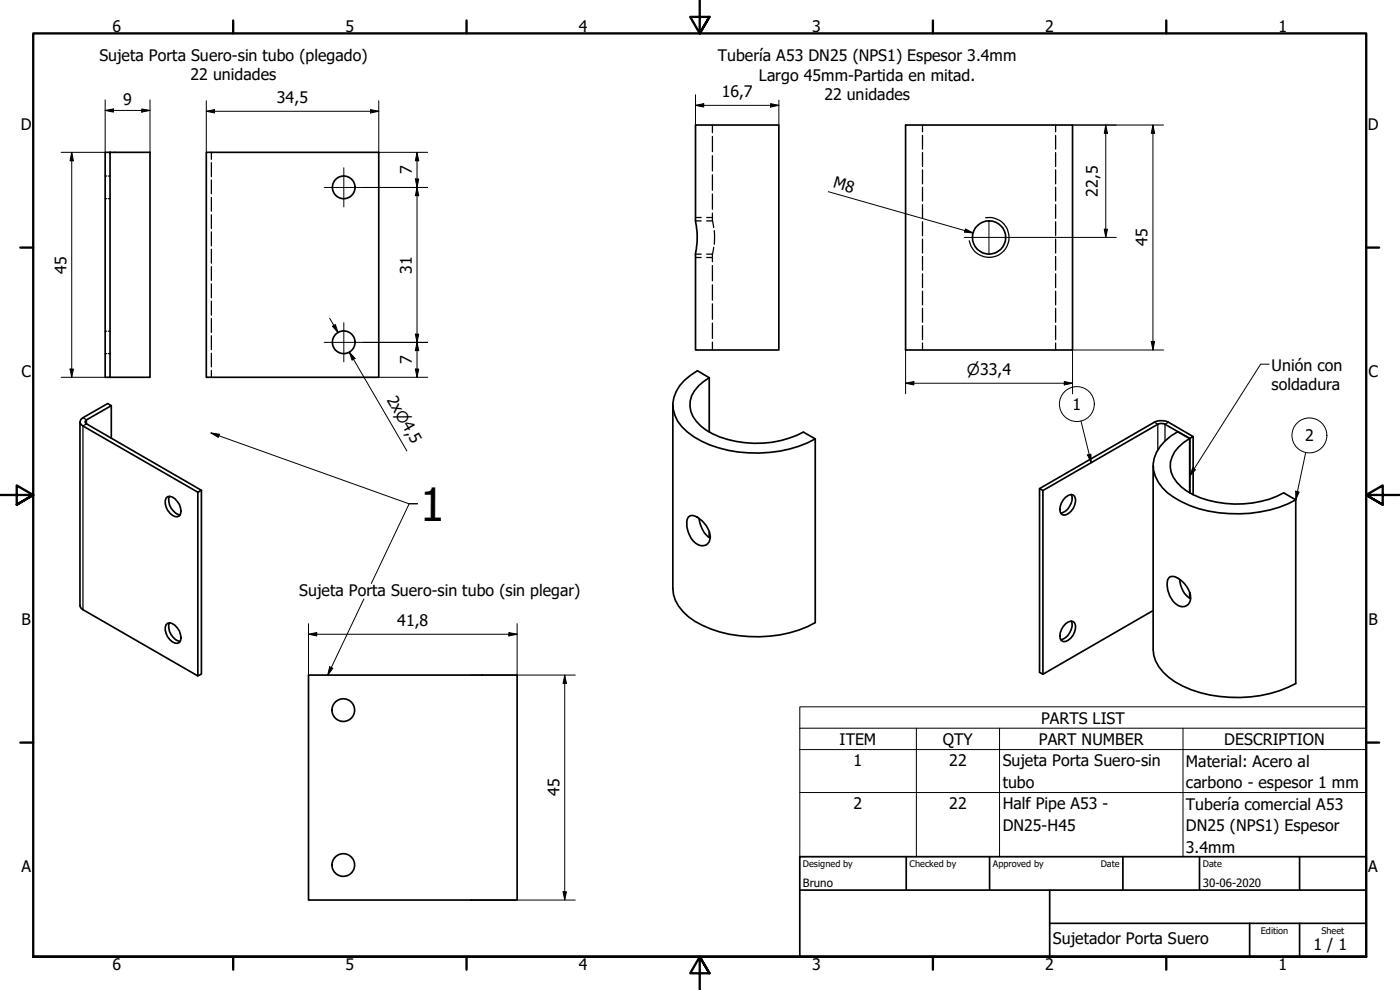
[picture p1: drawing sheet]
<svg xmlns="http://www.w3.org/2000/svg" width="420mm" height="297mm" viewBox="0 0 420 297" stroke-linecap="round" stroke-linejoin="round" font-family="sans-serif">
<!-- layer: Visible (ISO) -->
<g fill="none" stroke="#000" stroke-width=".51">
<path d="M208.7 37.5h25v67.5h-25v-28.8a24.7 24.7 0 0 0 0-9.9zM271.8 37.5h50.1v67.5h-50.1zM33 45.7v67.5h-1.4v-67.5h13.4v67.5h-12M61.9 45.7h51.8v67.5h-51.8zM212.9 113.3a11.2 11.2 0 0 0-5.8 7 8.9 8.9 0 0 0 4.9 8.8 30.9 30.9 0 0 0 29.1 .6l3.6 2v55.1a38.8 38.8 0 0 1-36.2-.4 12.3 12.3 0 0 1-6.6-9.8v-55.1M212.9 113.3l-3.6-2.1a14.3 14.3 0 0 0-7.1 8 10.1 10.1 0 0 0 4 10.4 34.2 34.2 0 0 0 24.7 6.1 34.8 34.8 0 0 0 13.8-4M212.9 113.3v16.4M24 126.6l.1 55.6 .8 .7 34.5 19.9v-55.1M24.3 125.8l8-4.7 1.1 .6-7.4 4.3-.5 .6 .2 .3 34.8 20.2-1.1 .6-34.5-19.9a1.3 1.3 0 0 1-.6-2zM33.4 121.7v9.8M357.1 131.6a9.6 9.6 0 0 0-5.9 8.5 10.8 10.8 0 0 0 6.8 8.3 31.4 31.4 0 0 0 27.3-.5l3.6 2.1v55.1a39.1 39.1 0 0 1-36.2-.5 12.2 12.2 0 0 1-6.6-9.7v-55.2M357.1 131.6l-3.7-2.1a12.9 12.9 0 0 0-7.3 9.7 11.8 11.8 0 0 0 6.3 10.1 37.1 37.1 0 0 0 25.7 4.3 30.9 30.9 0 0 0 10.8-3.6"/>
<path d="M357.1 131.6v16.3M358.1 131v17.4M49.8 149.5a1.78 1.78 0 0 1 2.7 .2 4.3 4.3 0 0 1 1.3 5.1 2.23 2.23 0 0 1-2.8-.8 4.4 4.4 0 0 1-1.2-4.5zM50.9 148.9a4.5 4.5 0 0 0 3.2 5.6M60.5 147.1v55.1l-1.1 .6M206.6 155.2a2.32 2.32 0 0 1 3.3 .5 6.9 6.9 0 0 1 3.1 6.1 2.54 2.54 0 0 1-1.9 1.9 2.54 2.54 0 0 1-2.5-.8 7.8 7.8 0 0 1-2.3-7.3zM209.8 155.6a7.9 7.9 0 0 0 3.3 5.8M212.9 159.6v1.7M312 146.6l34.5-19.9a5 5 0 0 1 4.1 0l7.5 4.3-1 .6-7.5-4.3a2.42 2.42 0 0 0-2.1 0l-34.5 19.9zM312 146.6v55.1l1 .6 33.1-19.1M313 147.2v55.1M319.8 149.1a1.67 1.67 0 0 1 2.7-.1 4.3 4.3 0 0 1-3.3 5.5 1.94 1.94 0 0 1-1-2.6l1-2z"/>
<path d="M321.5 148.4a4.6 4.6 0 0 1-3.2 5.6M351.1 173.1a3.6 3.6 0 0 1 3.7 1.4 5.9 5.9 0 0 1 2.2 6.3 2.54 2.54 0 0 1-4.3 .3 7 7 0 0 1-1.9-7.7zM354 173.8a7.1 7.1 0 0 0 3.3 5.8M357.1 177.8v1.7M50.3 187a2.75 2.75 0 0 1 2.9 1.4 4 4 0 0 1 .6 4.4 2.23 2.23 0 0 1-2.8-.9 3.6 3.6 0 0 1-.7-4.9zM50.9 186.9a4.5 4.5 0 0 0 3.2 5.6M319.8 187.1a1.67 1.67 0 0 1 2.7-.2 4.3 4.3 0 0 1-3.3 5.6 1.94 1.94 0 0 1-1-2.6l1-2zM321.5 186.4a4.6 4.6 0 0 1-3.2 5.5M92.6 202.6h62.6v67.5h-62.6z"/>
<circle cx="103.2" cy="56.2" r="3.4"/>
<circle cx="296.8" cy="71.3" r="5"/>
<circle cx="103.2" cy="102.7" r="3.4"/>
<circle cx="103" cy="213.1" r="3.4"/>
<circle cx="103" cy="259.5" r="3.4"/>
</g>
<!-- layer: Visible Narrow (ISO) -->
<path d="M295.8 65.3a6 6 0 0 1 6.9 4.9 6 6 0 0 1-4.9 7 6 6 0 0 1-6.9-5M24.9 125.3l1.1 .7v1.2l-1.1 .6v55.1M346.5 126.7l1 .6v7.7M350.6 126.7l-1 .6v5" fill="none" stroke="#000" stroke-width=".38"/>
<!-- layer: Hidden (ISO) -->
<g fill="none" stroke="#000" stroke-width=".38">
<path d="M213.8 37.5v2.3M276.9 37.5v2M316.8 37.5v2M31.6 52.8h.4M31.6 59.6h.4M32.5 52.8h.5M32.5 59.6h.5M63.4 45.7v2.1M63.4 48.8v4.2M63.4 54v4.2M63.4 59.2v4.2M213.8 40.9v4.6"/>
<path d="M213.8 46.7v4.6M213.8 52.4v4.7M213.8 58.2v4.6M276.9 40.6v4.2M276.9 45.8v4.2M276.9 51v4.2M276.9 56.2v4.1M316.8 40.6v4.2M316.8 45.8v4.2M316.8 51v4.2M316.8 56.2v4.1M63.4 64.4v4.2"/>
<path d="M63.4 69.6v4.2M63.4 74.8v4.2M63.4 80v4.1M208.7 66.3h1.7M208.7 76.2h1.7M208.7 65.3h1.7M208.7 77.3h1.7M212.1 66.3h1.7M212.1 76.2h1.7M212.1 65.3h1.7M212.1 77.3h1.7M213.8 66.3l.4 1.9"/>
<path d="M213.8 63.9v2.4M213.8 76.2v2.3M213.8 79.7v4.6M214.2 74.2l-.4 2M214.4 69.2v4.1M276.9 61.4v4.1M276.9 66.5v4.2M276.9 71.7v4.2M276.9 76.9v4.2M316.8 61.4v4.1M316.8 66.5v4.2M316.8 71.7v4.2"/>
<path d="M316.8 76.9v4.2M31.6 99.4h.4M32.5 99.4h.5M63.4 85.2v4.1M63.4 90.3v4.2M63.4 95.6v4.1M213.8 85.5v4.5M213.8 91.2v4.6M213.8 97v4.5M276.9 82.2v4.1M276.9 87.4v4.1M276.9 92.5v4.2"/>
<path d="M276.9 97.7v4.2M316.8 82.2v4.1M316.8 87.4v4.1M316.8 92.5v4.2M316.8 97.7v4.2M31.6 106.1h.4M32.5 106.1h.5M63.4 100.8v4.1M63.4 106v4.1M63.4 111.2v2M213.8 102.7v2.3M276.9 102.9v2.1"/>
<path d="M316.8 102.9v2.1"/>
</g>
<!-- layer: Symbol (ISO) -->
<g fill="none" stroke="#000" stroke-width=".3">
<path d="M380.9 109.3h-2.6l-21.2 33.5M63.3 129.9l2.5 .4-.3 .9zM63.3 129.9l59.5 21.3h2.5M324.4 126.4l3.1 12.5M326.4 136.5l1-.2 .1 2.6zM391.9 135.7l-3 14.3M125.3 151.1h-2.5l-11.4 24M357.9 140.4l.9 .6-1.7 1.8zM388.9 147.4l1 .2-1 2.4zM109.2 179.7l-10.8 22.9M98.9 200.1l1 .4-1.5 2.1zM240 218.5v-6.4h170v6.4"/>
<path d="M240 218.5h170v6.4M240 218.5v38.5h170v-32.1M275 218.5v38.5M300 218.5v38.5M355 218.5v38.5M240 224.9h170M240 237.8h170"/>
<circle cx="323.2" cy="121.2" r="5.2"/>
<circle cx="393" cy="130.6" r="5.2"/>
</g>
<!-- layer: Border (ISO) -->
<g fill="none" stroke="#000" stroke-width=".7">
<path d="M70 6.1v3.9M140 6.1v3.9M210 0v10l-2.9-4.9h5.8l-2.9 4.9 2.9-4.9M280 6.1v3.9M350 6.1v3.9M6.1 74.3h3.9M410 74.3h3.9M0 148.5h10l-5-2.8v5.7l5-2.9-5 2.9M420 148.5h-10l5-2.8v5.7l-5-2.9 5 2.9M6.1 222.8h3.9M410 222.8h3.9M10 287.1v-277.1h400v277.1h-400h400"/>
<path d="M70 287.1v3.8M140 287.1v3.8M212.9 292l-2.9-4.9 2.9 4.9h-5.8l2.9-4.9v9.9M280 287.1v3.8M350 287.1v3.8"/>
</g>
<!-- layer: Title (ISO) -->
<path d="M240 257h170v30.1h-170zM272 257v10.1M297 257v10.1M337 257v10.1M360 257v10.1M390 257v10.1M240 267.1h170M315 277h95M315 267.1v20M375 277v10.1M390 277v10.1" fill="none" stroke="#000" stroke-width=".51"/>
<!-- layer: Symbol (ISO) -->
<g fill="#000">
<path d="M63.3 129.9l2.5 .4-.3 .9z" fill-rule="evenodd"/>
<path d="M326.4 136.5l1-.2 .1 2.6z" fill-rule="evenodd"/>
<path d="M357.9 140.4l.9 .6-1.7 1.8z" fill-rule="evenodd"/>
<path d="M388.9 147.4l1 .2-1 2.4z" fill-rule="evenodd"/>
<path d="M98.9 200.1l1 .4-1.5 2.1z" fill-rule="evenodd"/>
</g>
<!-- layer: Center Mark (ISO) -->
<path d="M97.3 56.2h11.7M103.2 50.3v11.8M289.4 71.2h12.4M296.8 66.2v10M103.2 96.8v11.8M97.3 102.7h11.7" fill="none" stroke="#000" stroke-width=".3"/>
<!-- layer: Dimension (ISO) -->
<g fill="none" stroke="#000" stroke-width=".3">
<path d="M31.6 33.1l2.4-.4v.9zM31.6 30v15.7h-13.2M31.6 33.1h13.4M42.5 32.7l2.5 .4-2.5 .5zM45 30v15.7M61.9 33.4l2.5-.5v1zM61.9 33.4h51.8M61.9 30.2v15.5M111.2 32.9l2.5 .5-2.5 .5zM113.7 30.2v15.5h14.6M208.7 31.6l2.5-.5v1zM208.7 31.6h25"/>
<path d="M208.7 28.4v9.1M231.3 31.1l2.4 .5-2.4 .5zM233.7 30v7.5M321.9 37.5h27.3M331.9 37.5l.5 2.5h-1zM331.9 37.5v33.7M346 37.5l.5 2.5h-1zM346 37.5v67.5M21.5 45.7l.5 2.5h-1zM21.5 45.7v67.5M109 56.2h19.3M124.7 53.7h1l-.5 2.5z"/>
<path d="M125.2 56.2l.5 2.5h-1zM125.2 45.7l.5 2.5h-1zM125.2 45.7v67.5M248.6 57.5l43.4 12.4M289.8 68.7l2.2 1.2-2.5-.3zM301.8 71.2h33.2M331.4 68.8h1l-.5 2.4zM98.9 95.5l2.6 4.3M99.8 97.9l.8-.5 .9 2.4zM18.4 113.2h13.2M21 110.7h1l-.5 2.5zM104.8 105.6l1.8 2-.9 .5z"/>
<path d="M106.1 107.8l-1.3-2.2 17.3 29.7M109 102.7h19.3M113.7 113.2h14.6M124.7 100.3h1l-.5 2.4zM124.7 110.7h1l-.5 2.5zM125.2 102.7l.5 2.5h-1zM271.8 115l2.5-.5v1zM271.8 115h50.1M271.8 105v13.2M319.4 114.5l2.5 .5-2.5 .5zM345.5 102.5h1l-.5 2.5zM349.2 105h-27.3v13.2"/>
<path d="M92.6 190.3l2.5-.5v1zM92.6 190.3h62.6M92.6 187.1v15.5M152.7 189.8l2.5 .5-2.5 .5zM155.2 187.1v15.5M141.3 202.6h31.4M169.5 202.6l.5 2.4h-1zM169.5 202.6v67.5M141.3 270.1h31.4M169 267.6h1l-.5 2.5z"/>
</g>
<g fill="#000">
<path d="M31.6 33.1l2.4-.4v.9z" fill-rule="evenodd"/>
<path d="M42.5 32.7l2.5 .4-2.5 .5z" fill-rule="evenodd"/>
<path d="M61.9 33.4l2.5-.5v1z" fill-rule="evenodd"/>
<path d="M111.2 32.9l2.5 .5-2.5 .5z" fill-rule="evenodd"/>
<path d="M208.7 31.6l2.5-.5v1z" fill-rule="evenodd"/>
<path d="M231.3 31.1l2.4 .5-2.4 .5z" fill-rule="evenodd"/>
<path d="M331.9 37.5l.5 2.5h-1z" fill-rule="evenodd"/>
<path d="M346 37.5l.5 2.5h-1z" fill-rule="evenodd"/>
<path d="M21.5 45.7l.5 2.5h-1z" fill-rule="evenodd"/>
<path d="M124.7 53.7h1l-.5 2.5z" fill-rule="evenodd"/>
<path d="M125.2 56.2l.5 2.5h-1z" fill-rule="evenodd"/>
<path d="M125.2 45.7l.5 2.5h-1z" fill-rule="evenodd"/>
<path d="M289.8 68.7l2.2 1.2-2.5-.3z" fill-rule="evenodd"/>
<path d="M331.4 68.8h1l-.5 2.4z" fill-rule="evenodd"/>
<path d="M99.8 97.9l.8-.5 .9 2.4z" fill-rule="evenodd"/>
<path d="M21 110.7h1l-.5 2.5z" fill-rule="evenodd"/>
<path d="M104.8 105.6l1.8 2-.9 .5z" fill-rule="evenodd"/>
<path d="M124.7 100.3h1l-.5 2.4z" fill-rule="evenodd"/>
<path d="M124.7 110.7h1l-.5 2.5z" fill-rule="evenodd"/>
<path d="M125.2 102.7l.5 2.5h-1z" fill-rule="evenodd"/>
<path d="M271.8 115l2.5-.5v1z" fill-rule="evenodd"/>
<path d="M319.4 114.5l2.5 .5-2.5 .5z" fill-rule="evenodd"/>
<path d="M345.5 102.5h1l-.5 2.5z" fill-rule="evenodd"/>
<path d="M92.6 190.3l2.5-.5v1z" fill-rule="evenodd"/>
<path d="M152.7 189.8l2.5 .5-2.5 .5z" fill-rule="evenodd"/>
<path d="M169.5 202.6l.5 2.4h-1z" fill-rule="evenodd"/>
<path d="M169 267.6h1l-.5 2.5z" fill-rule="evenodd"/>
</g>
<text font-size="13.7" x="126" y="156.2">1</text>
<g font-size="4.8">
<text x="33.7" y="9.6">6</text>
<text x="103.7" y="9.6">5</text>
<text x="173.7" y="9.6">4</text>
<text x="243.7" y="9.6">3</text>
<text x="313.7" y="9.6">2</text>
<text x="383.7" y="9.6">1</text>
<text x="29.8" y="18.2">Sujeta Porta Suero-sin tubo (plegado)</text>
<text x="57.1" y="24">22 unidades</text>
<text x="215.5" y="18.4">Tubería A53 DN25 (NPS1) Espesor 3.4mm</text>
<text x="216.6" y="29.2">16,7</text>
<text x="227.8" y="24.2">Largo 45mm-Partida en mitad.</text>
<text x="247.4" y="29.9">22 unidades</text>
<text x="37" y="31.5">9</text>
<text x="83.1" y="31">34,5</text>
<text x="6.2" y="38.9">D</text>
<text x="410.5" y="38.9">D</text>
<text x="123.6" y="52.3" transform="rotate(-90 123.6 52.3)">7</text>
<text x="249.8" y="56.2" transform="rotate(16 249.8 56.2)">M8</text>
<text x="329.5" y="59" transform="rotate(-90 329.5 59)">22,5</text>
<text x="344.4" y="73.8" transform="rotate(-90 344.4 73.8)">45</text>
<text x="19.9" y="82.1" transform="rotate(-90 19.9 82.1)">45</text>
<text x="123.6" y="82.1" transform="rotate(-90 123.6 82.1)">31</text>
<text x="6.4" y="113.1">C</text>
<text x="123.6" y="109.3" transform="rotate(-90 123.6 109.3)">7</text>
<text x="381.6" y="111.2">Unión con</text>
<text x="410.7" y="113.1">C</text>
<text x="116" y="119.9" transform="rotate(60 116 119.9)">2x⌀4,5</text>
<text x="381.6" y="117">soldadura</text>
<text x="321.9" y="123">1</text>
<text x="391.7" y="132.4">2</text>
<text x="89.8" y="178.7">Sujeta Porta Suero-sin tubo (sin plegar)</text>
<text x="6.4" y="187.4">B</text>
<text x="119.2" y="187.9">41,8</text>
<text x="410.7" y="187.4">B</text>
<text x="312.4" y="217.1">PARTS LIST</text>
<text x="252" y="223.4">ITEM</text>
<text x="283" y="223.5">QTY</text>
<text x="311.8" y="223.4">PART NUMBER</text>
<text x="367.4" y="223.5">DESCRIPTION</text>
<text x="256.2" y="229.9">1</text>
<text x="284.9" y="229.9">22</text>
<text x="300.9" y="229.9">Sujeta Porta Suero-sin</text>
<text x="355.9" y="230">Material: Acero al</text>
<text x="167.9" y="238.9" transform="rotate(-90 167.9 238.9)">45</text>
<text x="300.9" y="236.3">tubo</text>
<text x="355.9" y="236.4">carbono - espesor 1 mm</text>
<text x="256.2" y="242.7">2</text>
<text x="284.9" y="242.7">22</text>
<text x="300.9" y="242.8">Half Pipe A53 -</text>
<text x="355.9" y="242.9">Tubería comercial A53</text>
<text x="300.9" y="249.2">DN25-H45</text>
<text x="355.9" y="249.4">DN25 (NPS1) Espesor</text>
<text x="355.9" y="255.8">3.4mm</text>
<text x="6.4" y="261.7">A</text>
<text x="410.7" y="261.7">A</text>
<text x="316" y="283.4">Sujetador Porta Suero</text>
<text x="394.2" y="285">1 / 1</text>
<text x="33.7" y="290.9">6</text>
<text x="103.7" y="290.9">5</text>
<text x="173.7" y="290.9">4</text>
<text x="243.7" y="290.9">3</text>
<text x="313.7" y="290.9">2</text>
<text x="383.7" y="290.9">1</text>
</g>
<text font-size="4.6" x="290.2" y="112.6">⌀33,4</text>
<g font-size="3.4">
<text x="241" y="266">Bruno</text>
<text x="361" y="266">30-06-2020</text>
</g>
<g font-size="2.7">
<text x="241" y="260.1">Designed by</text>
<text x="273" y="260.1">Checked by</text>
<text x="298" y="260.1">Approved by</text>
<text x="330.3" y="260">Date</text>
<text x="361" y="260">Date</text>
<text x="378.4" y="280.1">Edition</text>
<text x="396.6" y="280.1">Sheet</text>
</g>
</svg>
